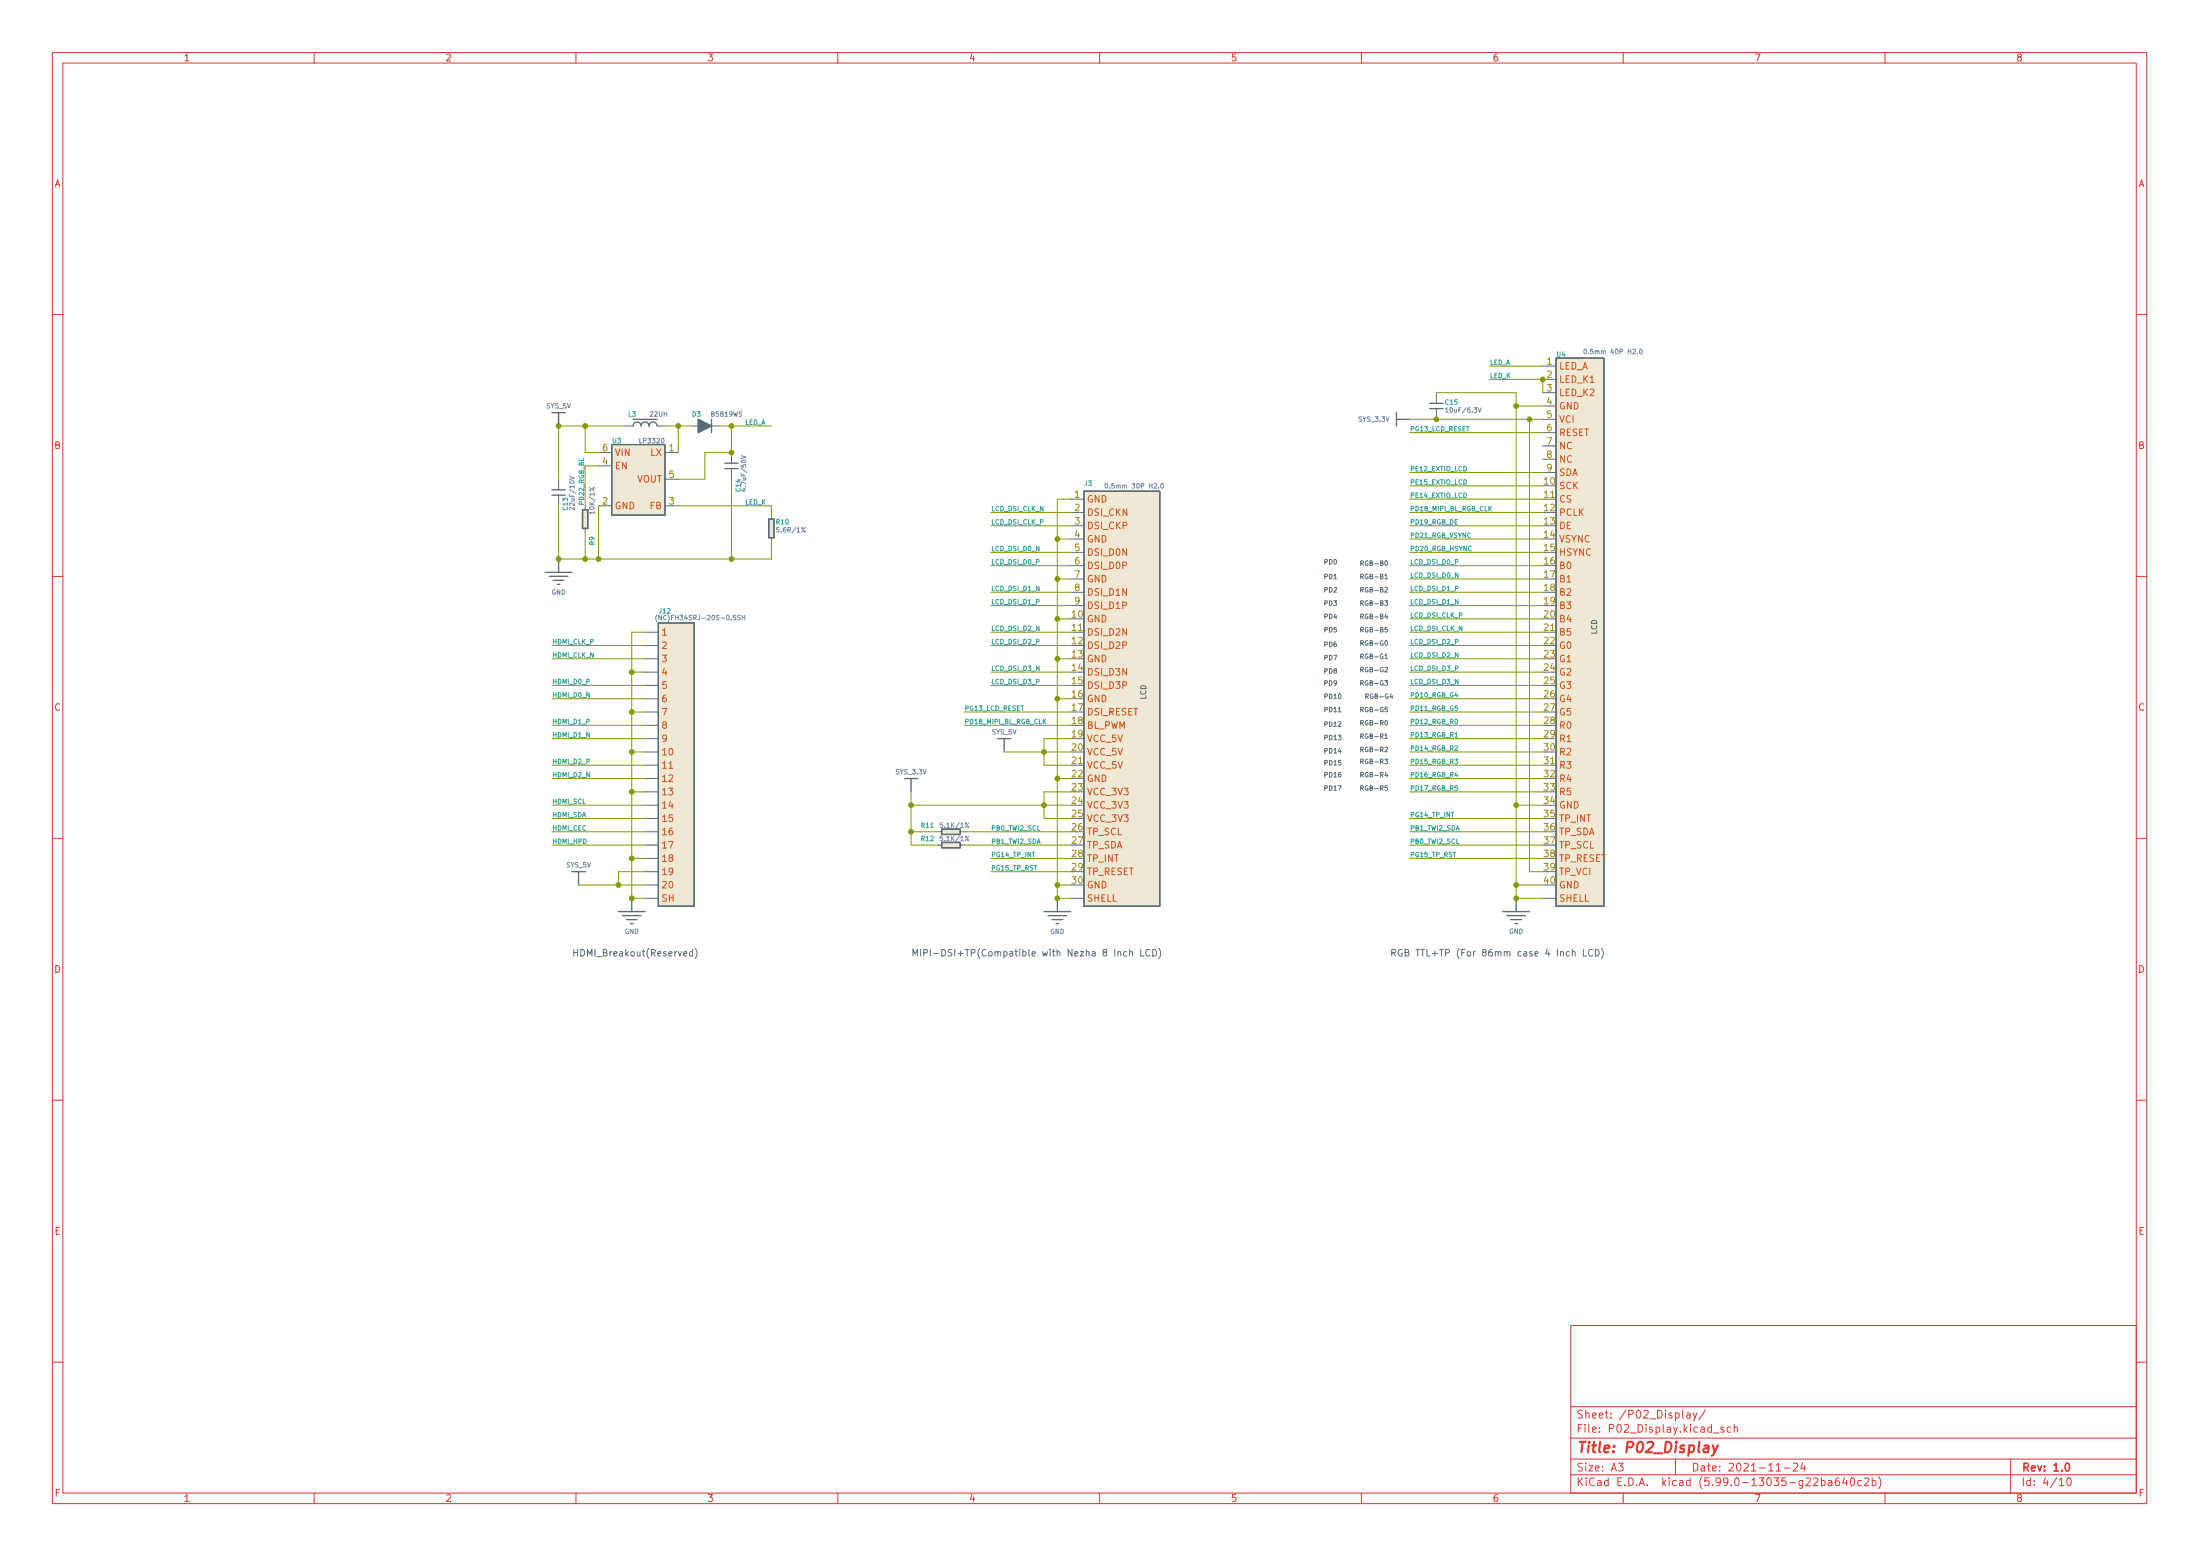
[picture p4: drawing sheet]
<svg xmlns="http://www.w3.org/2000/svg" width="420mm" height="297mm" viewBox="0 0 420 297" stroke-linecap="round" stroke-linejoin="round" font-family="sans-serif">
<g fill="none" stroke="#dc322f" stroke-width=".19">
<path d="M10 10h400v277h-400zM12 12h396v273h-396zM60 10v2M110 10v2M160 10v2M210 10v2M260 10v2M310 10v2M360 10v2M10 60h2M408 60h2M10 110h2"/>
<path d="M408 110h2M10 160h2M408 160h2M10 210h2M408 210h2M300 253h108v32h-108zM10 260h2M300 278.5h108M300 274.5h108M300 268.5h108M309.1 279.3h.9l-.5 .6 .4 .1v.7l-.2 .1-.6-.1M320 278.5v3"/>
<path d="M321.4 269.2v1.3l.2 .2M322.1 269.8h.6l.1 .9M322.8 270.1h-.5a.29 .29 0 0 0-.2 .3 .29 .29 0 0 0 .2 .3l.5-.1M323.4 269.7l.3 1M324.1 269.7l-.5 1.4-.2 .1M325.7 269.1l-1.3 2M327.2 273.6h1.2M329.2 272.5l-.3-.1-.3 .2 .1 .2 .5 .2v.3h-.6M330.6 272.5l-.5-.1-.2 .3 .1 .6h.6M331.2 272.6l.2-.2 .4 .1 .1 .9M331.2 271.9v1.5M342.5 279.5l.6-.2 .2 .2 .1 .2-1 1.1h1"/>
<path d="M344.3 279.2l-.4 1.1h1M344.6 279.8v1M384 278.5v6.5M408 260h2M60 285v2M110 285v2M160 285v2M210 285v2M260 285v2M300 281.5h108M310 285v2M339.2 280.8h.9"/>
<path d="M340.7 280.2h1.2M347.9 282.7l.4-.1 .3 .3-.2 .6h-.5M347.9 282.1v1.5M349.2 282.7h.6l.1 .9M349.9 283h-.5a.29 .29 0 0 0-.3 .3 .29 .29 0 0 0 .3 .3l.5-.1M351.2 282.1a.59 .59 0 0 0-.7 .7v.5l.1 .2 .5 .1 .2-.1 .1-.5-.2-.2-.4-.1-.3 .3M352.3 282l-.4 1.1h1M352.6 282.6v1M353.6 282.2l.1-.1a.8 .8 0 0 1 .5 .8 .8 .8 0 0 1-.5 .7 1 1 0 0 1-.1-1.4zM355.5 282.7l-.4-.1-.3 .3 .1 .6h.6M356.1 282.3l.5-.2 .2 .2 .1 .2-.9 1.1h.9M357.6 282.7l.4-.1 .3 .3-.2 .6h-.5"/>
<path d="M357.6 282.1v1.5M358.8 281.9a1.73 1.73 0 0 1 0 2.3M360 285v2M393.3 282.5l.4-.4v1.5M393.3 283.6h.8M394.9 282.2l.2-.1a.8 .8 0 0 1 .5 .8 .8 .8 0 0 1-.5 .7 1 1 0 0 1-.2-1.4z"/>
</g>
<path d="M394.6 279.4l.2-.1a.8 .8 0 0 1 .5 .8 .8 .8 0 0 1-.5 .7 1 1 0 0 1-.2-1.4z" fill="none" stroke="#dc322f" stroke-width=".3"/>
<path d="M325.5 276h.8l-.1 1.2M326.3 276.4l-.7 .1a.4 .4 0 0 0-.3 .3 .4 .4 0 0 0 .2 .4l.7-.1M327.1 275.9l.4 1.3M328.1 275.9l-.9 1.8-.3 .2" fill="none" stroke="#dc322f" stroke-width=".4"/>
<g fill="none" stroke="#586e75" stroke-width=".25">
<path d="M105.4 78.8h2.5M106.7 78.8v2.5M266.7 78.8v2.5M273 78h2.6M273 77h2.6M297.2 68.4h9.1v104.6h-9.1zM105.4 94.5h2.5M105.4 93.5h2.5M111.3 97.3h1v3.6h-1zM116.8 84.9h10.2v13.4h-10.2zM120.9 81.3a.76 .76 0 0 1 .8-.7 .76 .76 0 0 1 .7 .7 .76 .76 0 0 1 .8-.7 .76 .76 0 0 1 .8 .7 .76 .76 0 0 1 .7-.7 .76 .76 0 0 1 .8 .7M120.9 80h4.6"/>
<path d="M133.3 80l2.6 1.3-2.6 1.3zM135.9 80v2.6M138.4 89.4h2.6M138.4 88.4h2.6M146.8 99.1h1v3.6h-1zM207 93.8h14.5v79.2h-14.5zM266.7 80h2.5M104.1 109.3h5.1M104.9 110h3.6M105.7 110.8h2M106.4 111.5h.5M106.7 106.7v2.6"/>
<path d="M125.7 118.9h6.9v54.1h-6.9zM172.7 148.6h2.6M174 148.6v2.6M179.8 158.3h3.6v1h-3.6zM190.5 141h2.5M191.8 141v2.5M109.2 166.4h2.6M110.5 166.4v2.5M118.1 174h5.1M118.9 174.8h3.5M119.6 175.6h2.1M120.4 176.3h.5"/>
<path d="M120.6 171.5v2.5M179.8 160.8h3.6v1h-3.6zM199.4 174h5.1M200.2 174.8h3.5M200.9 175.6h2M201.7 176.3h.5M201.9 171.5v2.5M287 174h5.1M287.8 174.8h3.5M288.5 175.6h2.1M289.3 176.3h.5M289.6 171.5v2.5"/>
</g>
<path d="M133.3 80l2.6 1.3-2.6 1.3z" fill="#586e75" stroke="#586e75" stroke-width=".19"/>
<g fill="none" stroke="#586e75" stroke-width=".19">
<path d="M274.3 75v2M274.3 78v2M294.6 69.9h2.6M294.6 72.4h2.6M294.6 75h2.6M294.6 77.5h2.6M106.7 91.5v2M106.7 94.5v2.1M111.8 96.6v.7M114.3 86.4h2.5M114.3 96.6h2.5M114.3 88.9h2.5"/>
<path d="M119.4 81.3h1.5M125.5 81.3h1.5M127 86.4h2.5M127 96.6h2.5M127 91.5h2.5M132.1 81.3h1.2M135.9 81.3h1.3M139.7 86.4v2M139.7 89.4v2.1M147.3 98.3v.8M204.5 95.3h2.5M204.5 97.8h2.5"/>
<path d="M294.6 95.3h2.6M294.6 80h2.6M294.6 82.6h2.6M294.6 85.1h2.6M294.6 87.7h2.6M294.6 90.2h2.6M111.8 100.9v.7M147.3 102.7v.7M204.5 100.4h2.5M204.5 102.9h2.5M204.5 105.4h2.5M204.5 108h2.5"/>
<path d="M204.5 110.5h2.5M204.5 113.1h2.5M204.5 115.6h2.5M264.4 114.7h.6l-.3 .3 .3 .1v.4h-.6M264.5 109.9l.2-.3v.9M264.5 112.2l.3-.1 .2 .3-.6 .6h.6M264.5 110.5h.5M264.6 107.1h.1a.43 .43 0 0 1 .3 .4 .43 .43 0 0 1-.4 .4l-.1-.3zM264.7 117.2l-.2 .6h.5M264.9 117.5v.6M265 119.8h-.5v.4l.4-.1 .1 .5h-.5M123.2 120.7h2.5"/>
<path d="M123.2 123.2h2.5M123.2 125.8h2.5M123.2 128.3h2.5M123.2 130.8h2.5M123.2 133.4h2.5M123.2 135.9h2.5M123.2 138.5h2.5M204.5 120.7h2.5M255.6 135.9h.5M260.8 132.9h.4l.1-.4h-.5v.9M261 132.9l.3 .5M264.4 129.9h.6l-.3 .4h.3v.4h-.6"/>
<path d="M264.5 125.1l.2-.3v.9M264.5 127.5l.3-.1 .2 .2-.6 .7h.6M264.5 125.7h.5M264.6 122.4l.1-.1a.43 .43 0 0 1 .3 .5 .43 .43 0 0 1-.4 .4l-.1-.3zM264.6 137.6l.1-.1a.43 .43 0 0 1 .3 .5 .43 .43 0 0 1-.4 .4l-.1-.3zM265 135h-.5v.4h.4l.1 .4h-.5M294.6 120.7h2.6M123.2 158.8h2.5M123.2 143.5h2.5M123.2 146.1h2.5M123.2 148.6h2.5M123.2 151.2h2.5"/>
<path d="M123.2 153.7h2.5M123.2 156.2h2.5M123.2 141h2.5M179.1 158.8h.7M183.4 158.8h.7M204.5 146.1h2.5M264.4 144.9h.6l-.3 .3 .3 .1v.4h-.6M264.5 142.7l.3-.1 .2 .3-.6 .6h.6M264.5 140.3l.2-.2v.9M264.5 141h.5M264.7 147.4l-.2 .6h.5M264.9 147.7v.6"/>
<path d="M265 150h-.5v.4h.4l.1 .4h-.5M294.6 146.1h2.6M123.2 171.5h2.5M123.2 161.3h2.5M123.2 163.9h2.5M123.2 166.4h2.5M123.2 168.9h2.5M179.1 161.3h.7M183.4 161.3h.7M204.5 171.5h2.5M294.6 171.5h2.6M130.6 182.1l.6-.1-.1-.3h-.3l-.2 .1v.6h.5"/>
<path d="M132.3 181.7h-.4l-.2 .2 .1 .5h.5M132.3 181.2v1.3M132.8 181.1a1.46 1.46 0 0 1 0 1.9M213.5 181.8l.2-.1h.3v.8M215.2 181.7h-.4l-.2 .2 .1 .5h.5M215.7 181.8l.2-.1h.3l.1 .8M215.7 181.2v1.3M217.9 181.2v1.3h.6M219.6 181.4a.6 .6 0 0 0-.8 .4 .6 .6 0 0 0 .6 .7l.2-.1M220.1 181.2a.64 .64 0 0 1 .8 .7 .64 .64 0 0 1-.8 .6zM221.3 181.1a1.46 1.46 0 0 1 0 1.9M300.3 181.8l.2-.1h.3v.8"/>
<path d="M300.3 181.2v1.3M302.4 181.2v1.3h.6M304.1 181.4a.6 .6 0 0 0-.8 .4 .6 .6 0 0 0 .6 .7l.2-.1M304.7 181.2a.64 .64 0 0 1 .7 .7 .64 .64 0 0 1-.7 .6zM305.8 181.1a1.46 1.46 0 0 1 0 1.9"/>
</g>
<g fill="#eee8d5" stroke="#eee8d5" stroke-width=".19">
<path d="M179.8 158.3h3.6v1h-3.6z"/>
<path d="M125.7 118.9h6.9v54.1h-6.9z"/>
<path d="M146.8 99.1h1v3.6h-1z"/>
<path d="M111.3 97.3h1v3.6h-1z"/>
<path d="M207 93.8h14.5v79.2h-14.5z"/>
<path d="M297.2 68.4h9.1v104.6h-9.1z"/>
<path d="M179.8 160.8h3.6v1h-3.6z"/>
<path d="M116.8 84.9h10.2v13.4h-10.2z"/>
</g>
<g fill="none" stroke="#6c71c4" stroke-width=".19">
<path d="M276.1 78.1l.2-.3v.9M276.1 78.7h.5M282.3 77.8l.3 .9 .3-.9M302.6 66.7h.1a.43 .43 0 0 1 .3 .4 .43 .43 0 0 1-.4 .4l-.1-.3zM313.2 66.7h.1a.43 .43 0 0 1 .3 .4 .43 .43 0 0 1-.4 .4l-.1-.3zM108.8 91l.9 .3-.9 .2M109.7 96.8v.6l-.7-.6-.2 .2 .1 .3M113.5 97.9h-.9l.2 .2M113.5 97.6v.5M141.5 87l.9 .3-.9 .3M142.1 93.2v.6l-.6-.2M211.2 92.3h.1a.43 .43 0 0 1 .3 .5 .43 .43 0 0 1-.4 .4l-.2-.3z"/>
<path d="M221.8 92.4l.1-.1a.43 .43 0 0 1 .3 .5 .43 .43 0 0 1-.4 .4l-.1-.3zM125.5 117.3a1.02 1.02 0 0 0 0 1.4M126.3 117.5v.8l-.5-.8v.8M141.4 117.5h-.5a.37 .37 0 0 0 .4 .5v.3h-.4M141.7 117.5v.8M141.7 117.9h.6M142.3 117.5v.8M185 157.1l-.7 .9M185 159.6l-.7 .9"/>
<circle cx="184.9" cy="157.8" r=".12"/>
<circle cx="184.9" cy="160.4" r=".12"/>
</g>
<path d="M127.8 146.7h.7" fill="none" stroke="#cb4b16" stroke-width=".19"/>
<path d="M111.5 87.5v.4h-.9M284.5 97l.4 .5M284.9 96.7l-.6 .5M199.4 137.7l.4 .5M199.8 137.3l-.5 .5M277.9 137.4l.2-.1a.43 .43 0 0 1 .3 .4 .43 .43 0 0 1-.4 .4l-.1-.3zM277.8 144.9h.6l-.3 .3 .2 .1v.4h-.5M277.9 142.5l.3-.1 .2 .2-.6 .7h.6M277.9 140.7h.5M278.1 147.4l-.2 .6h.5M278.3 150h-.4v.4h.4v.4h-.4" fill="none" stroke="#2aa198" stroke-width=".19"/>
<g fill="none" stroke="#859900" stroke-width=".19">
<path d="M274.3 75h15.3v96.5h5M284.5 72.4h10.1v2.6M284.5 69.9h10.1M289.6 77.5h5M106.7 96.6v10.1h40.6v-3.3M111.8 81.3v5.1h2.5M114.3 88.9h-2.5v7.7M114.3 96.6v10.1M119.4 81.3h-12.7v10.2M127 81.3h5.1M129.5 96.6h17.8v1.7M129.5 81.3v5.1"/>
<path d="M137.2 81.3h10.1M139.7 81.3v5.1h-5.1v5.1h-5.1M139.7 91.5v15.2M189.2 97.8h15.3M204.5 95.3h-2.6v76.2h2.6M269.2 95.3h25.4M269.2 97.8h25.4M269.2 80h25.4M269.2 82.6h25.4M269.2 90.2h25.4M269.2 92.7h25.4M292.1 80v86.4h2.5"/>
<path d="M111.8 101.6v5.1M189.2 100.4h15.3M189.2 105.4h15.3M189.2 108h15.3M189.2 113.1h15.3M189.2 115.6h15.3M201.9 102.9h2.6M201.9 110.5h2.6M201.9 118.1h2.6M269.2 102.9h25.4M269.2 100.4h25.4M269.2 105.4h25.4"/>
<path d="M269.2 108h25.4M269.2 110.5h25.4M269.2 113.1h25.4M269.2 115.6h25.4M269.2 118.1h25.4M105.4 123.2h17.8M105.4 125.8h17.8M105.4 130.8h17.8M105.4 133.4h17.8M105.4 138.5h17.8M120.6 135.9h2.6M120.6 128.3h2.6"/>
<path d="M123.2 120.7h-2.6v50.8h2.6M184.1 135.9h20.4M184.1 138.5h20.4M189.2 120.7h15.3M189.2 123.2h15.3M189.2 128.3h15.3M189.2 130.8h15.3M201.9 125.8h2.6M201.9 133.4h2.6M269.2 135.9h25.4M269.2 120.7h25.4M269.2 123.2h25.4"/>
<path d="M269.2 128.3h25.4M269.2 125.8h25.4M269.2 130.8h25.4M269.2 133.4h25.4M269.2 138.5h25.4M105.4 153.7h17.8M105.4 158.8h17.8M105.4 148.6h17.8M105.4 156.2h17.8M105.4 141h17.8M105.4 146.1h17.8M120.6 143.5h2.6"/>
<path d="M120.6 151.2h2.6M174 151.2v10.1h5.1M174 153.7h30.5M174 158.8h5.1M184.1 158.8h20.4M191.8 143.5h12.7M201.9 148.6h2.6M204.5 151.2h-5.1v5h5.1M204.5 141h-5.1v5.1h5.1M269.2 158.8h25.4M269.2 143.5h25.4M269.2 148.6h25.4"/>
<path d="M269.2 151.2h25.4M269.2 156.2h25.4M269.2 141h25.4M269.2 146.1h25.4M289.6 153.7h5M105.4 161.3h17.8M110.5 168.9h12.7M120.6 163.9h2.6M123.2 166.4h-5.1v2.5M184.1 161.3h20.4M189.2 166.4h15.3M189.2 163.9h15.3"/>
<path d="M201.9 168.9h2.6M269.2 161.3h25.4M269.2 163.9h25.4M289.6 168.9h5"/>
</g>
<g fill="#859900" stroke="#859900" stroke-width=".19">
<circle cx="120.6" cy="128.3" r=".46"/>
<circle cx="120.6" cy="135.9" r=".46"/>
<circle cx="120.6" cy="151.2" r=".46"/>
<circle cx="129.5" cy="81.3" r=".46"/>
<circle cx="139.7" cy="81.3" r=".46"/>
<circle cx="139.7" cy="86.4" r=".46"/>
<circle cx="139.7" cy="106.7" r=".46"/>
<circle cx="106.7" cy="106.7" r=".46"/>
<circle cx="111.8" cy="106.7" r=".46"/>
<circle cx="106.7" cy="81.3" r=".46"/>
<circle cx="111.8" cy="81.3" r=".46"/>
<circle cx="114.3" cy="106.7" r=".46"/>
<circle cx="199.4" cy="143.5" r=".46"/>
<circle cx="120.6" cy="163.9" r=".46"/>
<circle cx="120.6" cy="171.5" r=".46"/>
<circle cx="120.6" cy="143.5" r=".46"/>
<circle cx="118.1" cy="168.9" r=".46"/>
<circle cx="174" cy="153.7" r=".46"/>
<circle cx="174" cy="158.8" r=".46"/>
<circle cx="201.9" cy="168.9" r=".46"/>
<circle cx="201.9" cy="171.5" r=".46"/>
<circle cx="289.6" cy="168.9" r=".46"/>
<circle cx="289.6" cy="171.5" r=".46"/>
<circle cx="274.3" cy="80" r=".46"/>
<circle cx="289.6" cy="77.5" r=".46"/>
<circle cx="294.6" cy="72.4" r=".46"/>
<circle cx="289.6" cy="153.7" r=".46"/>
<circle cx="292.1" cy="80" r=".46"/>
<circle cx="201.9" cy="118.1" r=".46"/>
<circle cx="201.9" cy="125.8" r=".46"/>
<circle cx="201.9" cy="133.4" r=".46"/>
<circle cx="199.4" cy="153.7" r=".46"/>
<circle cx="201.9" cy="148.6" r=".46"/>
<circle cx="201.9" cy="102.9" r=".46"/>
<circle cx="201.9" cy="110.5" r=".46"/>
</g>
<text font-size="2.8" fill="#dc322f" x="301" y="277.3">Title: P02_Display</text>
<g font-size="2.1" fill="#dc322f">
<text x="301" y="273.5">File: P02_Display.kicad_sch</text>
<text x="301" y="270.8">Sheet: /P02_Display/</text>
<text x="301" y="280.9">Size: A3</text>
<text x="323" y="280.9">Date: 2021-11-24</text>
<text x="386" y="280.9">Rev: 1.0</text>
<text x="301" y="283.7">KiCad E.D.A. kicad (5.99.0-13035-g22ba640c2b)</text>
<text x="386" y="283.7">Id: 4/10</text>
</g>
<g font-size="1.8" fill="#dc322f">
<text x="35" y="11.7">1</text>
<text x="85" y="11.7">2</text>
<text x="135" y="11.7">3</text>
<text x="185" y="11.7">4</text>
<text x="235" y="11.7">5</text>
<text x="285" y="11.7">6</text>
<text x="335" y="11.7">7</text>
<text x="385" y="11.7">8</text>
<text x="10.3" y="35.7">A</text>
<text x="408.3" y="35.7">A</text>
<text x="10.3" y="85.7">B</text>
<text x="408.3" y="85.7">B</text>
<text x="10.3" y="135.7">C</text>
<text x="408.3" y="135.7">C</text>
<text x="10.3" y="185.7">D</text>
<text x="408.3" y="185.7">D</text>
<text x="10.4" y="235.7">E</text>
<text x="408.4" y="235.7">E</text>
<text x="10.4" y="285.7">F</text>
<text x="35" y="286.7">1</text>
<text x="85" y="286.7">2</text>
<text x="135" y="286.7">3</text>
<text x="185" y="286.7">4</text>
<text x="235" y="286.7">5</text>
<text x="285" y="286.7">6</text>
<text x="335" y="286.7">7</text>
<text x="385" y="286.7">8</text>
<text x="408.4" y="285.7">F</text>
</g>
<g font-size="1.8" fill="#b58900">
<text x="295.4" y="69.6">1</text>
<text x="295.4" y="72.2">2</text>
<text x="295.4" y="74.7">3</text>
<text x="295.4" y="77.3">4</text>
<text x="295.4" y="79.8">5</text>
<text x="295.4" y="82.3">6</text>
<text x="115.1" y="88.7">4</text>
<text x="115.1" y="86.1">6</text>
<text x="127.8" y="86.1">1</text>
<text x="295.4" y="84.9">7</text>
<text x="295.4" y="87.4">8</text>
<text x="295.4" y="90">9</text>
<text x="127.8" y="91.2">5</text>
<text x="205.2" y="95">1</text>
<text x="294.9" y="92.5">10</text>
<text x="294.9" y="95">11</text>
<text x="115.1" y="96.3">2</text>
<text x="127.8" y="96.3">3</text>
<text x="205.2" y="97.6">2</text>
<text x="205.2" y="100.1">3</text>
<text x="294.9" y="97.6">12</text>
<text x="294.9" y="100.1">13</text>
<text x="205.2" y="102.7">4</text>
<text x="205.2" y="105.2">5</text>
<text x="205.2" y="107.7">6</text>
<text x="294.9" y="102.7">14</text>
<text x="294.9" y="105.2">15</text>
<text x="294.9" y="107.7">16</text>
<text x="205.2" y="110.3">7</text>
<text x="205.2" y="112.8">8</text>
<text x="294.9" y="110.3">17</text>
<text x="294.9" y="112.8">18</text>
<text x="204.8" y="117.9">10</text>
<text x="205.2" y="115.4">9</text>
<text x="294.9" y="115.4">19</text>
<text x="294.9" y="117.9">20</text>
<text x="204.8" y="120.4">11</text>
<text x="204.8" y="123">12</text>
<text x="204.8" y="125.5">13</text>
<text x="294.9" y="120.4">21</text>
<text x="294.9" y="123">22</text>
<text x="294.9" y="125.5">23</text>
<text x="204.8" y="128.1">14</text>
<text x="204.8" y="130.6">15</text>
<text x="294.9" y="128.1">24</text>
<text x="294.9" y="130.6">25</text>
<text x="204.8" y="133.1">16</text>
<text x="204.8" y="135.7">17</text>
<text x="294.9" y="133.1">26</text>
<text x="294.9" y="135.7">27</text>
<text x="204.8" y="138.2">18</text>
<text x="204.8" y="140.8">19</text>
<text x="204.8" y="143.3">20</text>
<text x="294.9" y="138.2">28</text>
<text x="294.9" y="140.8">29</text>
<text x="294.9" y="143.3">30</text>
<text x="204.8" y="145.8">21</text>
<text x="204.8" y="148.4">22</text>
<text x="294.9" y="145.8">31</text>
<text x="294.9" y="148.4">32</text>
<text x="204.8" y="150.9">23</text>
<text x="204.8" y="153.5">24</text>
<text x="204.8" y="156">25</text>
<text x="294.9" y="150.9">33</text>
<text x="294.9" y="153.5">34</text>
<text x="294.9" y="156">35</text>
<text x="204.8" y="158.5">26</text>
<text x="204.8" y="161.1">27</text>
<text x="294.9" y="158.5">36</text>
<text x="294.9" y="161.1">37</text>
<text x="204.8" y="163.6">28</text>
<text x="204.8" y="166.2">29</text>
<text x="294.9" y="163.6">38</text>
<text x="294.9" y="166.2">39</text>
<text x="204.8" y="168.7">30</text>
<text x="294.9" y="168.7">40</text>
</g>
<g font-size="1.8" fill="#cb4b16">
<text x="297.7" y="70.5">LED_A</text>
<text x="297.7" y="73.1">LED_K1</text>
<text x="297.7" y="75.6">LED_K2</text>
<text x="297.7" y="78.1">GND</text>
<text x="297.7" y="80.7">VCI</text>
<text x="297.7" y="83.2">RESET</text>
<text x="117.3" y="89.6">EN</text>
<text x="117.3" y="87">VIN</text>
<text x="124.2" y="87">LX</text>
<text x="297.7" y="85.8">NC</text>
<text x="297.7" y="88.3">NC</text>
<text x="121.6" y="92.1">VOUT</text>
<text x="207.5" y="95.9">GND</text>
<text x="297.7" y="93.4">SCK</text>
<text x="297.7" y="95.9">CS</text>
<text x="297.7" y="90.8">SDA</text>
<text x="117.3" y="97.2">GND</text>
<text x="124.1" y="97.2">FB</text>
<text x="207.5" y="98.5">DSI_CKN</text>
<text x="207.5" y="101">DSI_CKP</text>
<text x="297.7" y="98.5">PCLK</text>
<text x="297.7" y="101">DE</text>
<text x="207.5" y="103.5">GND</text>
<text x="207.5" y="106.1">DSI_D0N</text>
<text x="297.7" y="103.5">VSYNC</text>
<text x="297.7" y="106.1">HSYNC</text>
<text x="207.5" y="108.6">DSI_D0P</text>
<text x="207.5" y="111.2">GND</text>
<text x="207.5" y="113.7">DSI_D1N</text>
<text x="297.7" y="108.6">B0</text>
<text x="297.7" y="111.2">B1</text>
<text x="297.7" y="113.7">B2</text>
<text x="207.5" y="118.8">GND</text>
<text x="207.5" y="116.2">DSI_D1P</text>
<text x="297.7" y="116.2">B3</text>
<text x="297.7" y="118.8">B4</text>
<text x="126.2" y="121.3">1</text>
<text x="126.2" y="123.9">2</text>
<text x="207.5" y="121.3">DSI_D2N</text>
<text x="207.5" y="123.9">DSI_D2P</text>
<text x="297.7" y="121.3">B5</text>
<text x="297.7" y="123.9">G0</text>
<text x="126.2" y="126.4">3</text>
<text x="126.2" y="128.9">4</text>
<text x="126.2" y="131.5">5</text>
<text x="207.5" y="126.4">GND</text>
<text x="207.5" y="128.9">DSI_D3N</text>
<text x="207.5" y="131.5">DSI_D3P</text>
<text x="297.7" y="126.4">G1</text>
<text x="297.7" y="128.9">G2</text>
<text x="297.7" y="131.5">G3</text>
<text x="126.2" y="134">6</text>
<text x="126.2" y="136.6">7</text>
<text x="207.5" y="134">GND</text>
<text x="207.5" y="136.6">DSI_RESET</text>
<text x="297.7" y="134">G4</text>
<text x="297.7" y="136.6">G5</text>
<text x="126.2" y="139.1">8</text>
<text x="126.2" y="141.6">9</text>
<text x="207.5" y="139.1">BL_PWM</text>
<text x="207.5" y="141.6">VCC_5V</text>
<text x="297.7" y="139.1">R0</text>
<text x="297.7" y="141.6">R1</text>
<text x="126.2" y="144.2">10</text>
<text x="126.2" y="146.7">11</text>
<text x="126.2" y="149.3">12</text>
<text x="207.5" y="144.2">VCC_5V</text>
<text x="207.5" y="146.7">VCC_5V</text>
<text x="207.5" y="149.3">GND</text>
<text x="297.7" y="144.2">R2</text>
<text x="297.7" y="146.7">R3</text>
<text x="297.7" y="149.3">R4</text>
<text x="126.2" y="151.8">13</text>
<text x="126.2" y="154.3">14</text>
<text x="207.5" y="151.8">VCC_3V3</text>
<text x="207.5" y="154.3">VCC_3V3</text>
<text x="297.7" y="151.8">R5</text>
<text x="297.7" y="154.3">GND</text>
<text x="126.2" y="156.9">15</text>
<text x="126.2" y="159.4">16</text>
<text x="126.2" y="162">17</text>
<text x="207.5" y="156.9">VCC_3V3</text>
<text x="207.5" y="159.4">TP_SCL</text>
<text x="207.5" y="162">TP_SDA</text>
<text x="297.7" y="156.9">TP_INT</text>
<text x="297.7" y="159.4">TP_SDA</text>
<text x="297.7" y="162">TP_SCL</text>
<text x="126.2" y="164.5">18</text>
<text x="126.2" y="167">19</text>
<text x="207.5" y="164.5">TP_INT</text>
<text x="207.5" y="167">TP_RESET</text>
<text x="297.7" y="164.5">TP_RESET</text>
<text x="297.7" y="167">TP_VCI</text>
<text x="126.2" y="172.1">SH</text>
<text x="126.2" y="169.6">20</text>
<text x="207.5" y="172.1">SHELL</text>
<text x="207.5" y="169.6">GND</text>
<text x="297.7" y="172.1">SHELL</text>
<text x="297.7" y="169.6">GND</text>
</g>
<g font-size="1.8" fill="#586e75">
<text x="109.2" y="182.6">HDMI_Breakout(Reserved)</text>
<text x="174" y="182.6">MIPI-DSI+TP(Compatible with Nezha 8 Inch LCD)</text>
<text x="265.4" y="182.6">RGB TTL+TP (For 86mm case 4 Inch LCD)</text>
</g>
<g font-size="1.4" fill="#586e75">
<text x="305" y="121.1" transform="rotate(-90 305 121.1)">LCD</text>
<text x="218.9" y="133.6" transform="rotate(-90 218.9 133.6)">LCD</text>
</g>
<g font-size="1.2" fill="#2aa198">
<text x="284.5" y="69.6">LED_A</text>
<text x="284.5" y="72.2">LED_K</text>
<text x="142.2" y="81.1">LED_A</text>
<text x="269.2" y="82.3">PG13_LCD_RESET</text>
<text x="269.2" y="90">PE12_EXTIO_LCD</text>
<text x="269.2" y="92.5">PE15_EXTIO_LCD</text>
<text x="269.2" y="95">PE14_EXTIO_LCD</text>
<text x="111.5" y="96.6" transform="rotate(-90 111.5 96.6)">PD22_RGB_BL</text>
<text x="142.2" y="96.3">LED_K</text>
<text x="189.2" y="97.6">LCD_DSI_CLK_N</text>
<text x="189.2" y="100.1">LCD_DSI_CLK_P</text>
<text x="269.2" y="100.1">PD19_RGB_DE</text>
<text x="269.2" y="97.6">PD18_MIPI_BL_RGB_CLK</text>
<text x="189.2" y="105.2">LCD_DSI_D0_N</text>
<text x="189.2" y="107.7">LCD_DSI_D0_P</text>
<text x="269.2" y="102.7">PD21_RGB_VSYNC</text>
<text x="269.2" y="105.2">PD20_RGB_HSYNC</text>
<text x="269.2" y="107.7">LCD_DSI_D0_P</text>
<text x="189.2" y="112.8">LCD_DSI_D1_N</text>
<text x="269.2" y="110.3">LCD_DSI_D0_N</text>
<text x="269.2" y="112.8">LCD_DSI_D1_P</text>
<text x="189.2" y="115.4">LCD_DSI_D1_P</text>
<text x="269.2" y="115.4">LCD_DSI_D1_N</text>
<text x="269.2" y="117.9">LCD_DSI_CLK_P</text>
<text x="105.4" y="123">HDMI_CLK_P</text>
<text x="105.4" y="125.5">HDMI_CLK_N</text>
<text x="189.2" y="123">LCD_DSI_D2_P</text>
<text x="189.2" y="120.4">LCD_DSI_D2_N</text>
<text x="269.2" y="125.5">LCD_DSI_D2_N</text>
<text x="269.2" y="123">LCD_DSI_D2_P</text>
<text x="269.2" y="120.4">LCD_DSI_CLK_N</text>
<text x="105.4" y="130.6">HDMI_D0_P</text>
<text x="189.2" y="128.1">LCD_DSI_D3_N</text>
<text x="189.2" y="130.6">LCD_DSI_D3_P</text>
<text x="269.2" y="128.1">LCD_DSI_D3_P</text>
<text x="269.2" y="130.6">LCD_DSI_D3_N</text>
<text x="105.4" y="133.1">HDMI_D0_N</text>
<text x="184.1" y="135.7">PG13_LCD_RESET</text>
<text x="269.2" y="133.1">PD10_RGB_G4</text>
<text x="269.2" y="135.7">PD11_RGB_G5</text>
<text x="105.4" y="138.2">HDMI_D1_P</text>
<text x="105.4" y="140.8">HDMI_D1_N</text>
<text x="184.1" y="138.2">PD18_MIPI_BL_RGB_CLK</text>
<text x="269.2" y="140.8">PD13_RGB_R1</text>
<text x="269.2" y="138.2">PD12_RGB_R0</text>
<text x="269.2" y="143.3">PD14_RGB_R2</text>
<text x="105.4" y="145.8">HDMI_D2_P</text>
<text x="105.4" y="148.4">HDMI_D2_N</text>
<text x="269.2" y="145.8">PD15_RGB_R3</text>
<text x="269.2" y="148.4">PD16_RGB_R4</text>
<text x="105.4" y="153.5">HDMI_SCL</text>
<text x="269.2" y="150.9">PD17_RGB_R5</text>
<text x="105.4" y="156">HDMI_SDA</text>
<text x="105.4" y="158.5">HDMI_CEC</text>
<text x="105.4" y="161.1">HDMI_HPD</text>
<text x="189.2" y="158.5">PB0_TWI2_SCL</text>
<text x="189.2" y="161.1">PB1_TWI2_SDA</text>
<text x="269.2" y="156">PG14_TP_INT</text>
<text x="269.2" y="158.5">PB1_TWI2_SDA</text>
<text x="269.2" y="161.1">PB0_TWI2_SCL</text>
<text x="189.2" y="163.6">PG14_TP_INT</text>
<text x="189.2" y="166.2">PG15_TP_RST</text>
<text x="269.2" y="163.6">PG15_TP_RST</text>
</g>
<g font-size="1.2" fill="#268bd2">
<text x="297.3" y="68.1">U4</text>
<text x="276.1" y="77.2">C15</text>
<text x="120" y="79.5">L3</text>
<text x="132.2" y="79.5">D3</text>
<text x="117" y="84.6">U3</text>
<text x="141.5" y="93.8" transform="rotate(-90 141.5 93.8)">C14</text>
<text x="207.1" y="92.7">J3</text>
<text x="108.4" y="97.4" transform="rotate(-90 108.4 97.4)">C13</text>
<text x="148.3" y="100.1">R10</text>
<text x="113.5" y="104" transform="rotate(-90 113.5 104)">R9</text>
<text x="125.9" y="117.1">J12</text>
<text x="176" y="158">R11</text>
<text x="176" y="160.5">R12</text>
</g>
<g font-size="1.2" fill="#6c71c4">
<text x="303.3" y="67.6">0.5mm 40P H2.0</text>
<text x="104.3" y="78">SYS_5V</text>
<text x="124.2" y="79.5">22UH</text>
<text x="135.9" y="79.5">B5819WS</text>
<text x="259.5" y="80.5">SYS_3.3V</text>
<text x="276.5" y="78.8">10uF/6.3V</text>
<text x="122.3" y="84.6">LP3320</text>
<text x="142.5" y="93.3" transform="rotate(-90 142.5 93.3)">4.7uF/50V</text>
<text x="211.9" y="93.2">0.5mm 30P H2.0</text>
<text x="109.7" y="96.9" transform="rotate(-90 109.7 96.9)">22uF/10V</text>
<text x="113.5" y="97.8" transform="rotate(-90 113.5 97.8)">10K/1%</text>
<text x="148.7" y="101.6">5.6R/1%</text>
<text x="105.3" y="113.5">GND</text>
<text x="126.5" y="118.4">(NC)FH34SRJ-20S-0.5SH</text>
<text x="189.4" y="140.2">SYS_5V</text>
<text x="171.1" y="147.8">SYS_3.3V</text>
<text x="179.9" y="158">5.1K/1%</text>
<text x="179.9" y="160.5">5.1K/1%</text>
<text x="108.1" y="165.6">SYS_5V</text>
<text x="119.3" y="178.3">GND</text>
<text x="200.6" y="178.3">GND</text>
<text x="288.2" y="178.3">GND</text>
</g>
<g font-size="1.2" fill="#586e75">
<text x="252.7" y="107.7">PD0</text>
<text x="259.6" y="108">RGB-B0</text>
<text x="252.7" y="110.5">PD1</text>
<text x="252.7" y="113.1">PD2</text>
<text x="259.6" y="110.5">RGB-B1</text>
<text x="259.6" y="113.1">RGB-B2</text>
<text x="252.7" y="115.6">PD3</text>
<text x="252.7" y="118.2">PD4</text>
<text x="259.6" y="115.6">RGB-B3</text>
<text x="259.6" y="118.2">RGB-B4</text>
<text x="252.7" y="120.7">PD5</text>
<text x="252.7" y="123.5">PD6</text>
<text x="259.6" y="120.7">RGB-B5</text>
<text x="259.6" y="123.2">RGB-G0</text>
<text x="259.6" y="125.8">RGB-G1</text>
<text x="252.7" y="126">PD7</text>
<text x="252.7" y="128.6">PD8</text>
<text x="252.7" y="130.9">PD9</text>
<text x="259.6" y="128.3">RGB-G2</text>
<text x="259.6" y="130.9">RGB-G3</text>
<text x="252.7" y="133.4">PD10</text>
<text x="252.7" y="135.9">PD11</text>
<text x="259.6" y="135.9">RGB-G5</text>
<text x="261.4" y="133.4">RGB-G4</text>
<text x="252.7" y="138.7">PD12</text>
<text x="252.7" y="141.3">PD13</text>
<text x="252.7" y="143.8">PD14</text>
<text x="259.6" y="143.6">RGB-R2</text>
<text x="259.6" y="141">RGB-R1</text>
<text x="259.6" y="138.5">RGB-R0</text>
<text x="252.7" y="148.4">PD16</text>
<text x="252.7" y="146.1">PD15</text>
<text x="259.6" y="148.4">RGB-R4</text>
<text x="259.6" y="145.8">RGB-R3</text>
<text x="252.7" y="150.9">PD17</text>
<text x="259.6" y="150.9">RGB-R5</text>
</g>
</svg>
